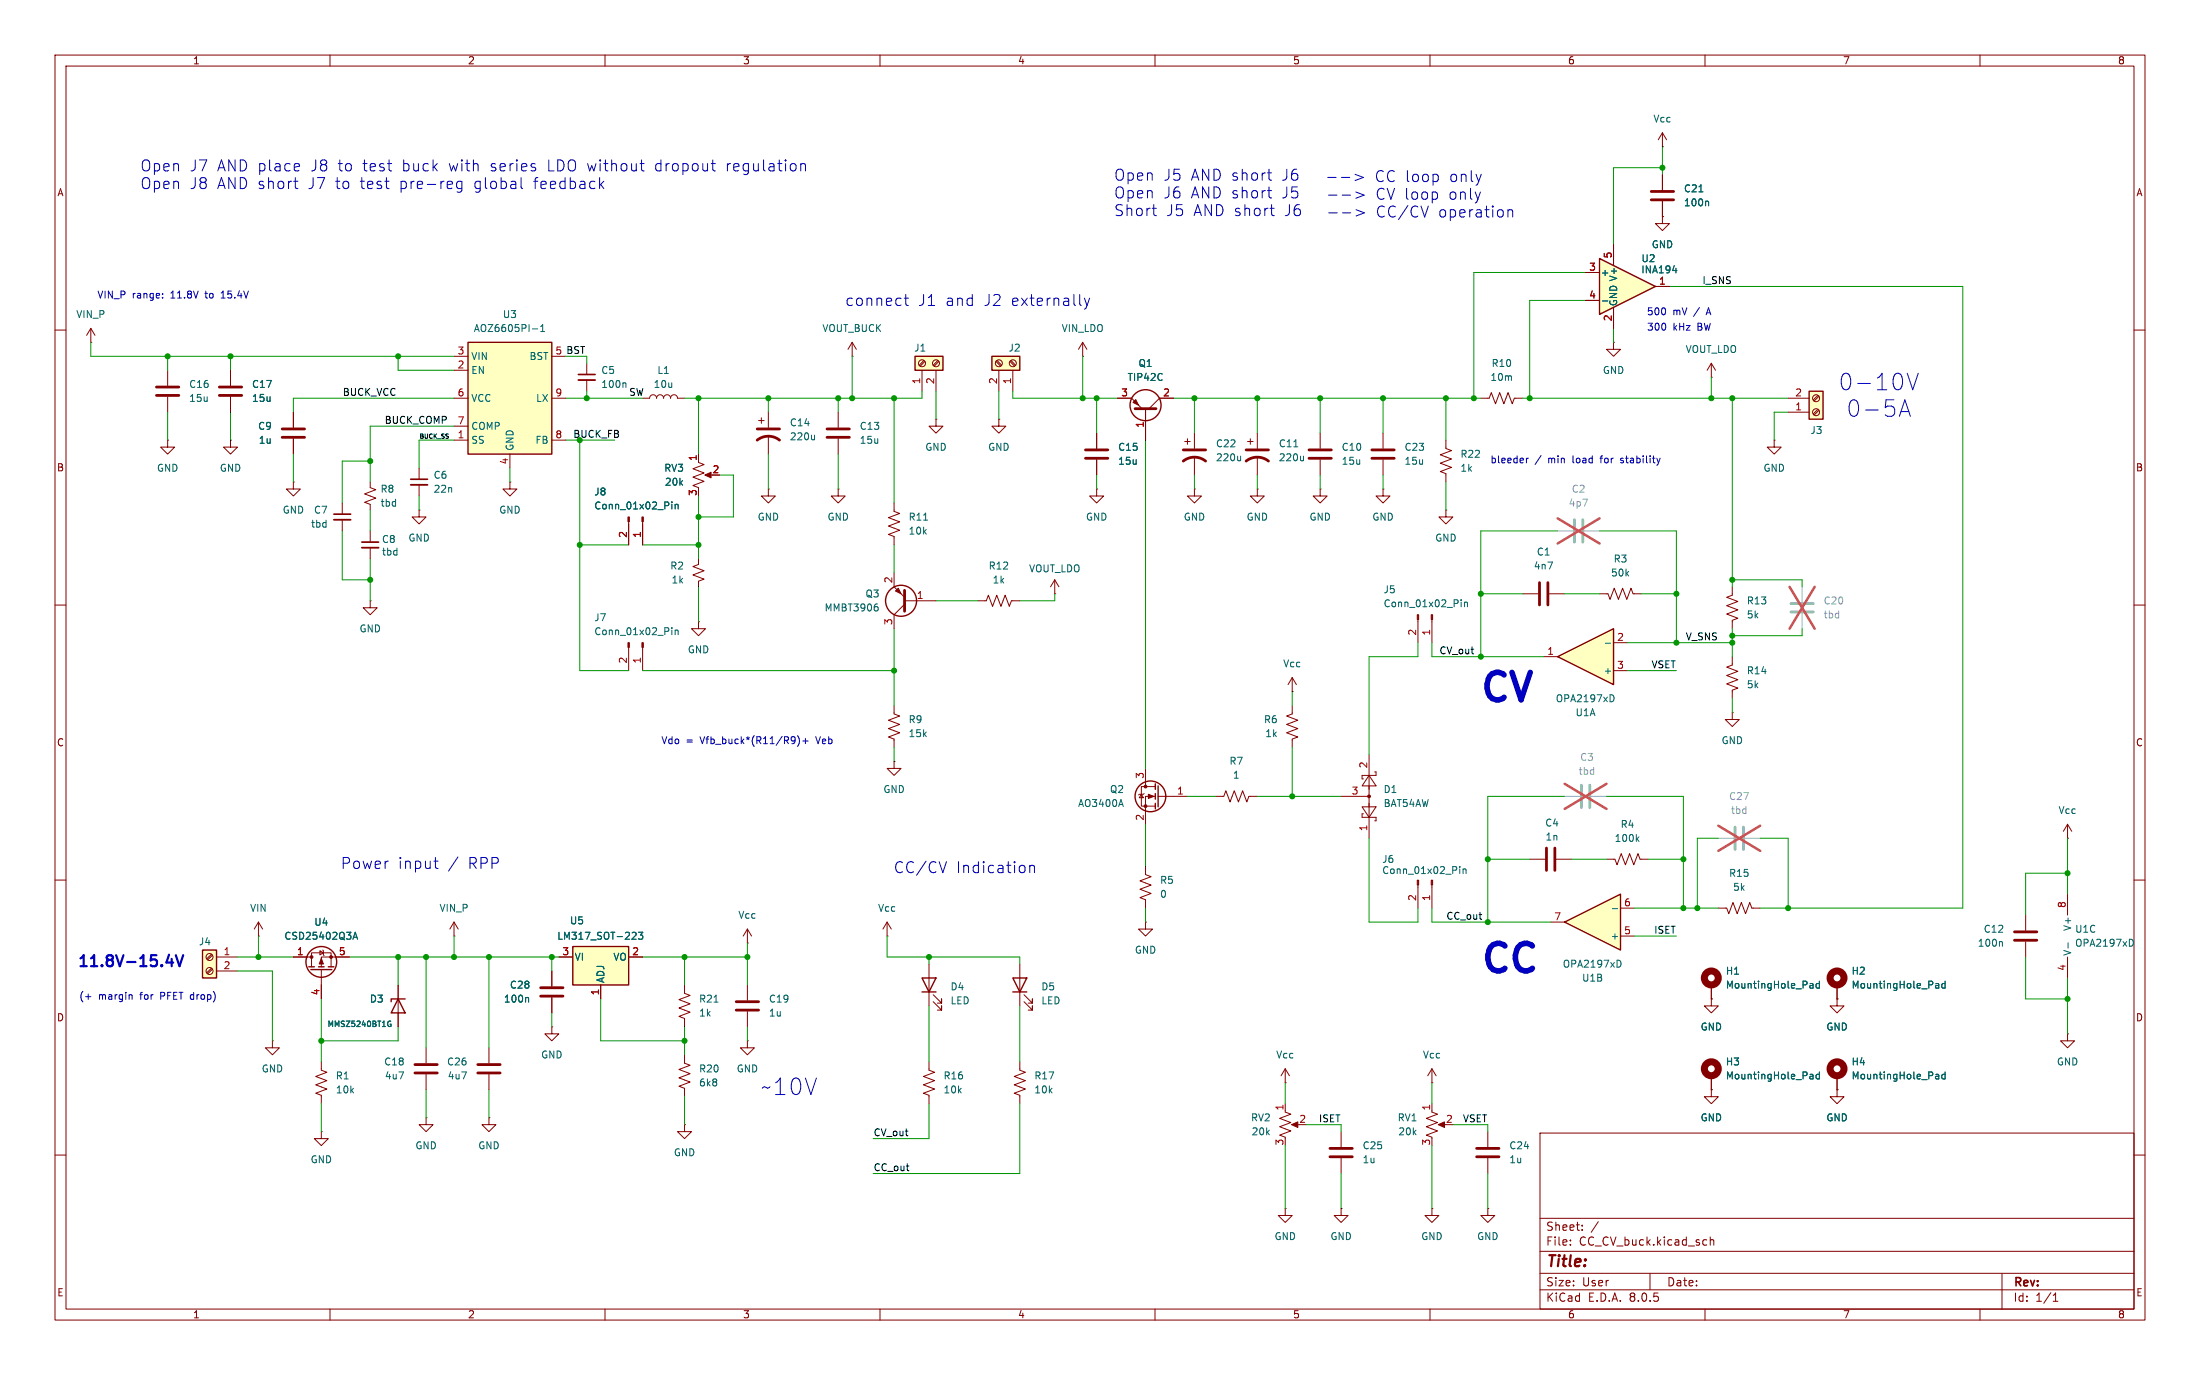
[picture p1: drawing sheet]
<svg xmlns="http://www.w3.org/2000/svg" width="400mm" height="250mm" viewBox="0 0 400 250" stroke-linecap="round" stroke-linejoin="round" font-family="sans-serif">
<g fill="none" stroke="#840000" stroke-width=".18">
<path d="M10 10h380v230h-380zM12 12h376v226h-376zM60 10v2M110 10v2M160 10v2M210 10v2M260 10v2M310 10v2M360 10v2M302.3 39.4v1.3h1.2l-1.2 1.2-1.3-1.2h1.3M302.3 39.4h.1M10 60h2"/>
<path d="M199.4 78.8v2.7M388 60h2M67.3 87.6v1.1l1 .3-2 .8 2 .8-2 .7 1 .4v1M199.4 83.6v2.8M10 110h2M127 113v1.3h1.3l-1.3 1.3-1.3-1.3h1.3M127 113h.1M191.8 108h.1M191.8 105.4l-.8 1.3M191.8 105.4v2.6M191.8 105.4l.7 1.3M257.8 112.6v4.3"/>
<path d="M260.3 112.6v4.3M276.9 108h2.8M281.7 108h2.8M290.8 108h1.6l.3 1 .8-2.1 .8 2.1 .7-2.1 .8 2.1 .7-2.1 .4 1.1h1.5M388 110h2M234.9 128.3v1.5l-1 .4 2.1 .8-2.1 .7 2.1 .8-2.1 .7 2.1 .8-1.1 .4v1.5M234.9 125.7h.1M234.9 123.2v2.5M234.9 123.2l-.7 1.3M234.9 123.2l.8 1.3M248.9 137.2v15.2M243.8 144.8h5.1"/>
<path d="M247.6 146.7h2.6l-1.3 1.9zM247.9 148h-.3v.6h2.6v.6h-.3M248.9 141l1.3 1.9h-2.6zM249.9 140.3h.3v.7h-2.6v.6h.3M10 160h2M388 160h2M49.5 189.2v1.3h1.3l-1.3 1.3-1.2-1.3h1.2M49.5 189.2h.1M10 210h2M233.7 219.7v1.3h1.2l-1.2 1.3-1.3-1.3h1.3M233.7 219.7h.1M233.7 202.2l1 .4-2 .7 2 .8-2 .8 2 .7-2 .8 1 .4v.2"/>
<path d="M233.7 200.7v1.2M235.2 204.5h1M243.8 219.7v1.3h1.3l-1.3 1.3-1.2-1.3h1.2M243.8 219.7h.1M260.3 219.7v1.3h1.3l-1.3 1.3-1.2-1.3h1.2M260.3 219.7h.1M270.5 219.7v1.3h1.3l-1.3 1.3-1.3-1.3h1.3M270.5 219.7h.1M280 206h108v32h-108zM388 210h2M60 238v2M110 238v2"/>
<path d="M160 238v2M210 238v2M260 238v2M280 234.5h108M280 231.5h108M280 227.5h108M280 221.5h108M285.5 226.3v.1M285.5 225.5v.1M287.7 223.6v.1M287.7 222.8v.1M290.6 222.1l-1.3 2"/>
<path d="M300 231.5v3M310 238v2M310.2 225.4l.1 .1M310.3 226.3l-.1 .1M311 224.9v1.5M311 225.5l.2-.1 .3 .1 .1 .9M360 238v2M364 231.5v6.5M373.3 236.6h.9M373.3 235.5l.4-.4v1.5"/>
</g>
<path d="M197.4 83.3h4M197.4 81.8h4M279.9 105.9v4.1M281.4 105.9v4.1" fill="none" stroke="#840000" stroke-width=".51"/>
<path d="M286.3 94.5v4.1M287.8 94.5v4.1" fill="none" stroke="#a1a1a1" stroke-width=".51"/>
<path d="M283.2 96.5h2.8M288 96.5h2.8" fill="none" stroke="#a1a1a1" stroke-width=".18"/>
<path d="M283.2 94.2l7.6 4.6M290.8 94.2l-7.6 4.6" fill="none" stroke="#e65255" stroke-width=".46"/>
<g fill="#840000" stroke="#840000" stroke-width=".18">
<path d="M257.7 111.8h.2v.8h-.2z"/>
<path d="M260.2 111.8h.3v.8h-.3z"/>
<path d="M234.8 204.5l1.2-.5v1z"/>
<circle cx="248.9" cy="144.8" r=".25"/>
</g>
<path d="M265.7 109.1v.1M265.7 109.5v.8M266.3 109.5v.8M266.3 109.6l.1-.1h.4v.8" fill="none" stroke="#006464" stroke-width=".18"/>
<path d="M290.8 47l10.2 5.1-10.2 5.1z" fill="#ffffc2"/>
<g fill="none" stroke="#840000" stroke-width=".25">
<path d="M290.8 47l10.2 5.1-10.2 5.1z"/>
<circle cx="163.8" cy="109.2" r="2.82"/>
</g>
<path d="M288.3 49.5h2.5M288.3 54.6h2.5M293.4 44.5v3.8M293.4 55.9v3.8M301 52.1h2.5M199.4 88.9v1.3h1.3l-1.3 1.3-1.3-1.3h1.3M199.4 88.9h.1M162.6 104.2v2.5l1.9 1.9M164.5 109.9l-1.9 1.9v2.5M164.5 109.2h5.7M162.6 128.3v1.5l1 .4-2.1 .8 2.1 .7-2.1 .8 2.1 .7-2.1 .8 1.1 .4v1.5" fill="none" stroke="#840000" stroke-width=".18"/>
<path d="M291.4 54.7h.9M304.1 49.2h.8M159.3 109.8h.2M159.4 110.3l.3 .2v.3l-.3 .3" fill="none" stroke="#006464" stroke-width=".18"/>
<path d="M164.5 107.3v3.8" fill="none" stroke="#840000" stroke-width=".51"/>
<path d="M162.8 107.5l.5-.6 .5 1.1z" fill="#840000" stroke="#840000" stroke-width=".18"/>
<path d="M283.2 119.4l10.2-5.1v10.2z" fill="#ffffc2"/>
<path d="M283.2 119.4l10.2-5.1v10.2z" fill="none" stroke="#840000" stroke-width=".25"/>
<g fill="none" stroke="#840000" stroke-width=".18">
<path d="M302.3 26.7h.1M302.3 24.1v2.6M302.3 31.8v2.8M302.3 36.6v2.8M302.3 24.1l-.8 1.3M302.3 24.1l.7 1.3M106.7 66.1v2M106.7 69.1v2M215.9 79.8v1M217.2 78.8v2.7M227.3 79.8v1M228.6 78.8v2.7"/>
<path d="M240 78.8v2.7M251.5 78.8v2.7M269.2 72.4h1.6l.3-1 .8 2 .8-2 .7 2 .8-2 .8 2 .3-1h1.6M293.4 62.2v1.3h1.2l-1.2 1.3-1.3-1.3h1.3M293.4 62.2h.1M67.3 96.5v2.1M67.3 99.6v2M76.2 92.7v1.3h1.3l-1.3 1.3-1.3-1.3h1.3M76.2 92.7h.1M76.2 85.1v2M76.2 88.2v2M92.7 87.6v1.3h1.3l-1.3 1.3-1.3-1.3h1.3"/>
<path d="M92.7 87.6h.1M215.4 80.3h1M217.2 88.9v1.3h1.2l-1.2 1.3-1.3-1.3h1.3M217.2 88.9h.1M217.2 83.1v3.3M226.8 80.3h1M228.6 88.9v1.3h1.3l-1.3 1.3-1.3-1.3h1.3M228.6 88.9h.1M228.6 83.1v3.3M240 88.9v1.3h1.3l-1.3 1.3-1.2-1.3h1.2M240 88.9h.1M240 83.6v2.8"/>
<path d="M251.5 88.9v1.3h1.2l-1.2 1.3-1.3-1.3h1.3M251.5 88.9h.1M251.5 83.6v2.8M262.9 92.7v1.3h1.3l-1.3 1.3-1.3-1.3h1.3M262.9 92.7h.1M262.9 80v1.5l1 .4-2 .8 2 .8-2 .7 2 .8-2 .7 1 .4v1.5M67.3 109.2v1.3h1.3l-1.3 1.3-1.3-1.3h1.3M67.3 109.2h.1M114.3 117.7v4.2M116.8 117.7v4.2M280.7 119.4h2.5M293.4 116.9h2.5"/>
<path d="M315 119.4v1.5l-1.1 .4 2.1 .8-2.1 .7 2.1 .8-2.1 .7 2.1 .8-1 .4v1.5M315 106.7v1.5l-1.1 .4 2.1 .8-2.1 .7 2.1 .8-2.1 .7 2.1 .8-1 .4v1.5M293.4 121.9h2.5M315 129.6v1.2h1.2l-1.2 1.3-1.3-1.3h1.3M315 129.6h.1M278.1 156.2h2.8M283 156.2h2.7M312.4 165.1h1.5l.4 1 .8-2 .7 2 .8-2 .8 2 .7-2 .4 1h1.5M58.4 193.1v1.5l1 .4-2 .7 2 .8-2 .7 2 .8-2 .8 1 .3v1.6M58.4 205.8v1.2h1.3l-1.3 1.3-1.3-1.3h1.3M58.4 205.8h.1"/>
</g>
<g fill="none" stroke="#006464" stroke-width=".18">
<path d="M308.9 34.9h.7M310.5 36.6l.2 .2v.6M113.6 69.6l.2 .2v.6M225.6 82.9v.9M225.6 83.7l-.2 .1M235.2 81.2h.8M237 82.9v.9M237 83.7l-.2 .1M122.2 114.1v.2M122.2 114.6v.8M122.8 114.6v.8M122.8 114.7l.1-.1h.3l.1 .8"/>
<path d="M291.9 116.9h.9M293 126.3a.68 .68 0 0 1 .5 .7 .68 .68 0 0 1-.5 .6"/>
</g>
<path d="M325.6 111.3h4.1M325.6 109.7h4.1M287.5 142.8v4M289.1 142.8v4M315.5 150.4v4M317 150.4v4" fill="none" stroke="#a1a1a1" stroke-width=".51"/>
<path d="M327.7 106.7v2.8M327.7 111.5v2.8M284.5 144.8h2.8M289.3 144.8h2.8M312.4 152.4h2.8M317.2 152.4h2.8" fill="none" stroke="#a1a1a1" stroke-width=".18"/>
<path d="M325.4 106.7l4.5 7.6M329.9 106.7l-4.5 7.6M284.5 142.5l7.6 4.6M292.1 142.5l-7.6 4.6M312.4 150.1l7.6 4.6M320 150.1l-7.6 4.6" fill="none" stroke="#e65255" stroke-width=".46"/>
<path d="M300.2 36.3h4.1M300.2 34.8h4.1M215.1 83.8a3.3 3.3 0 0 1 4.1 0M215.1 81.8h4.1M226.6 83.8a3.3 3.3 0 0 1 4 0M226.6 81.8h4M238 83.3h4.1M238 81.8h4.1M249.4 83.3h4.1M249.4 81.8h4.1M281.2 154.2v4.1M282.7 154.2v4.1" fill="none" stroke="#840000" stroke-width=".51"/>
<path d="M105.2 69.1h3M65.8 99.6h3M74.7 88.2h3" fill="none" stroke="#840000" stroke-width=".33"/>
<path d="M105.2 68.1h3M65.8 98.6h3M74.7 87.1h3" fill="none" stroke="#840000" stroke-width=".3"/>
<g fill="#840000" stroke="#840000" stroke-width=".18">
<path d="M114.2 116.9h.2v.8h-.2z"/>
<path d="M116.7 116.9h.3v.8h-.3z"/>
</g>
<path d="M284.5 167.7l10.1-5.1v10.1z" fill="#ffffc2"/>
<path d="M284.5 167.7l10.1-5.1v10.1zM72.4 181.6l1.3 2.6h-2.6zM73.7 181.6h-2.6v.5" fill="none" stroke="#840000" stroke-width=".25"/>
<g fill="none" stroke="#840000" stroke-width=".18">
<path d="M311.1 68.6h.1M311.1 66.1l-.7 1.2M311.1 66.1v2.5M311.1 66.1l.8 1.2M322.6 80v1.3h1.2l-1.2 1.3-1.3-1.3h1.3M322.6 80h.1M292.1 156.2h1.5l.4 1 .8-2 .7 2 .8-2 .8 2 .7-2 .4 1h1.5M72.4 179.1v7.6M281.9 167.7h2.6M294.6 170.2h2.6M294.6 165.1h2.6M334 179.1v2.5"/>
<path d="M334 195.6v2.5"/>
</g>
<g fill="none" stroke="#006464" stroke-width=".18">
<path d="M297.6 152.5l.4 .5M298 152.1l-.5 .5M293.1 165.2h1M294.3 174.6a.68 .68 0 0 1 .4 .6 .68 .68 0 0 1-.4 .7M352.1 178.8h.2l.2 .2v.7M352.5 179.6l-.4 .1M352.5 179.1l-.4 .1M353.7 178.4v1.3M353.7 178.9l-.4-.1-.3 .3 .2 .5h.5M70.9 186.2h.2l-.1 .4h-.2l-.2-.1M71 185.7l-.2-.1-.2 .2M352.1 195.3h.2l.2 .2v.7"/>
<path d="M352.5 196.1l-.4 .1M352.5 195.6l-.4 .1M353.7 195.4l-.4-.1-.3 .3 .2 .5h.5M353.7 194.9v1.3"/>
</g>
<g fill="none" stroke="#840000" stroke-width="1.3">
<circle cx="334" cy="177.8" r="1.27"/>
<circle cx="334" cy="194.3" r="1.27"/>
</g>
<path d="M36.8 172.7h2.6v5.1h-2.6z" fill="#ffffc2"/>
<path d="M36.8 172.7h2.6v5.1h-2.6z" fill="none" stroke="#840000" stroke-width=".25"/>
<g fill="none" stroke="#840000" stroke-width=".18">
<path d="M114.3 94.9v4.2M116.8 94.9v4.2M375.9 152.4h.1M375.9 149.9l-.7 1.2M375.9 149.9v2.5M375.9 149.9l.8 1.2M38.5 176l-.9 .9M38.5 173.5l-.9 .8M38.6 176.2l-.8 .9M38.6 173.7l-.8 .8M39.4 174h3.8M39.4 176.5h3.8"/>
<path d="M257.8 160.9v4.2M260.3 160.9v4.2M368.3 166.4v2.8M368.3 171.2v2.8"/>
<circle cx="38.1" cy="174" r=".63"/>
<circle cx="38.1" cy="176.5" r=".63"/>
</g>
<g fill="#840000" stroke="#840000" stroke-width=".18">
<path d="M114.2 94h.2v.9h-.2z"/>
<path d="M116.7 94h.3v.9h-.3z"/>
<path d="M257.7 160h.2v.9h-.2z"/>
<path d="M260.2 160h.3v.9h-.3z"/>
</g>
<path d="M122.2 91.3v.1M122.2 91.7v.8M122.8 91.7v.8M122.8 91.8l.1-.1 .3 .1 .1 .7M265.4 157.6v.1M265.4 158v.8M266 158v.8M266 158.1l.2-.1h.3l.1 .8M363.9 171.2l.2 .2v.6" fill="none" stroke="#006464" stroke-width=".18"/>
<path d="M366.3 171h4M366.3 169.4h4" fill="none" stroke="#840000" stroke-width=".51"/>
<path d="M328.9 71.1h2.6v5.1h-2.6z" fill="#ffffc2"/>
<path d="M328.9 71.1h2.6v5.1h-2.6z" fill="none" stroke="#840000" stroke-width=".25"/>
<g fill="none" stroke="#840000" stroke-width=".18">
<path d="M137.9 76.5h1M138.4 76v1M139.7 74.9v2.8M139.7 79.3v3.3M152.4 74.9v2.8M152.4 79.8v2.8M170.2 76.2v1.3h1.2l-1.2 1.3-1.3-1.3h1.3M170.2 76.2h.1M181.6 76.2v1.3h-1.3l1.3 1.3 1.3-1.3h-1.3M181.6 76.2h.1M325.1 74.9h3.8M325.1 72.4h3.8"/>
<path d="M330.5 71.9l-.8 .8M330.5 74.4l-.8 .9M330.7 72.1l-.9 .8M330.7 74.6l-.9 .9M127 84.1l1 .4-2 .7 2 .8-2 .8 2 .7-2 .8 1 .4v.2M127 82.6v1.2M128.5 86.4h1M139.7 88.9v1.3h1.3l-1.3 1.3-1.3-1.3h1.3M139.7 88.9h.1M152.4 88.9v1.3h1.3l-1.3 1.3-1.3-1.3h1.3M152.4 88.9h.1M162.6 91.5v1.5l1 .4-2.1 .7 2.1 .8-2.1 .7 2.1 .8-2.1 .8 1.1 .3v1.6"/>
<path d="M127 101.6v1l-1 .4 2 .8-2 .7 2 .8-1 .4v1M177.8 109.2h1.5l.4-1 .8 2 .7-2 .8 2 .8-2 .7 2 .4-1h1.5M47 170.2h.1M47 167.7l-.8 1.2M47 167.7v2.5M47 167.7l.8 1.2M311.1 179.1v2.5M375.9 162.6v3.8M375.9 174v3.8M233.7 196.9h.1M233.7 194.3l-.8 1.3M233.7 194.3v2.6"/>
<path d="M233.7 194.3l.7 1.3M260.3 196.9h.1M260.3 194.3l-.7 1.3M260.3 194.3v2.6M260.3 194.3l.8 1.3M311.1 198.1v1.3h1.3l-1.3 1.3-1.2-1.3h1.2M311.1 198.1h.1M311.1 181.6v1.3h1.3l-1.3 1.3-1.2-1.3h1.2M311.1 181.6h.1M311.1 195.6v2.5M334 198.1v1.3h1.3l-1.3 1.3-1.3-1.3h1.3M334 198.1h.1"/>
<path d="M334 181.6v1.3h1.3l-1.3 1.3-1.3-1.3h1.3M334 181.6h.1M375.9 188v1.2h1.3l-1.3 1.3-1.3-1.3h1.3M375.9 188h.1M243.8 205.8v2.7M243.8 210.6v2.8M260.3 202.2l1.1 .4-2.1 .7 2.1 .8-2.1 .8 2.1 .7-2.1 .8 1 .4v.2M260.3 200.7v1.2M261.9 204.5h1M270.5 205.8v2.7M270.5 210.6v2.8"/>
<circle cx="330.2" cy="74.9" r=".63"/>
<circle cx="330.2" cy="72.4" r=".63"/>
</g>
<g fill="none" stroke="#006464" stroke-width=".18">
<path d="M148.1 79.1v.9M148.1 79.8l-.2 .2M167.9 94.6h.8M329.2 178.8h.3l.1 .2v.7M329.6 179.6l-.4 .1M329.6 179.1l-.4 .1M330.8 178.9l-.4-.1-.2 .3 .1 .5h.5M330.8 178.4v1.3M376 171.4v1M387.5 170.8a.69 .69 0 0 1 .4 .6 .69 .69 0 0 1-.4 .6M329.2 195.3h.3l.1 .2v.7M329.6 196.1l-.4 .1"/>
<path d="M329.6 195.6l-.4 .1M330.8 194.9v1.3M330.8 195.4l-.4-.1-.2 .3 .1 .5h.5"/>
</g>
<path d="M137.7 78h4M150.4 78h4M150.4 79.5h4M137.7 80a3.3 3.3 0 0 1 4 0M241.8 210.3h4.1M241.8 208.8h4.1M268.5 210.3h4M268.5 208.8h4" fill="none" stroke="#840000" stroke-width=".51"/>
<g fill="#840000" stroke="#840000" stroke-width=".18">
<path d="M261.5 204.5l1.1-.5v1z"/>
<path d="M128.1 86.4l1.2-.5v1z"/>
</g>
<g fill="none" stroke="#840000" stroke-width="1.3">
<circle cx="311.2" cy="177.8" r="1.27"/>
<circle cx="311.2" cy="194.3" r="1.27"/>
</g>
<path d="M104.1 172.1h10.2v7h-10.2z" fill="#ffffc2"/>
<path d="M104.1 172.1h10.2v7h-10.2zM167.6 177.8h2.6l-1.3 2.6zM184.1 177.8h2.6l-1.3 2.6zM167.6 180.4h2.6M184.1 180.4h2.6" fill="none" stroke="#840000" stroke-width=".25"/>
<g fill="none" stroke="#840000" stroke-width=".18">
<path d="M41.9 67.3v2.8M41.9 72.1v2.8M53.3 74.9v2.8M53.3 79.8v2.8M162.6 138.4v1.3h1.2l-1.2 1.3-1.3-1.3h1.3M162.6 138.4h.1M82.5 170.2h.1M82.5 167.7l-.7 1.2M82.5 167.7v2.5M82.5 167.7l.8 1.2M100.3 176.5v2.8M101.6 174h2.5"/>
<path d="M109.2 179.1v2.5M114.3 174h2.5M124.5 179.1v1.5l1 .4-2.1 .8 2.1 .7-2.1 .8 2.1 .7-2.1 .8 1.1 .4v1.5M135.9 171.5h.1M135.9 168.9v2.6M135.9 179.1v2.8M135.9 168.9l-.8 1.3M135.9 168.9l.8 1.3M161.3 170.2h.1M161.3 167.7l-.8 1.2M161.3 167.7v2.5M161.3 167.7l.8 1.2"/>
<path d="M168.9 175.3v7.6M185.4 175.3v7.6M77.5 190.5v2.8M77.5 195.3v2.8M88.9 190.5v2.8M88.9 195.3v2.8M100.3 186.7v1.3h1.3l-1.3 1.2-1.2-1.2h1.2M100.3 186.7h.1M100.3 181.4v2.8M124.5 191.8v1.5l1 .4-2.1 .8 2.1 .7-2.1 .8 2.1 .7-2.1 .8 1.1 .4v1.5M135.9 189.2v1.3h1.3l-1.3 1.3-1.3-1.3h1.3M135.9 189.2h.1"/>
<path d="M135.9 183.9v2.8M168.9 193.1v1.5l1 .4-2 .7 2 .8-2 .7 2 .8-2 .8 1 .3v1.6M169.7 182.1l1.5 1.6v-.8v.8h-.8M169.7 180.9l1.5 1.5v-.8v.8h-.8M185.4 193.1v1.5l1 .4-2 .7 2 .8-2 .7 2 .8-2 .8 1 .3v1.6M186.2 182.1l1.5 1.6v-.8v.8h-.8M186.2 180.9l1.5 1.5v-.8v.8h-.8M77.5 203.2v1.3h1.2l-1.2 1.3-1.3-1.3h1.3M77.5 203.2h.1M88.9 203.2v1.3h1.3l-1.3 1.3-1.3-1.3h1.3M88.9 203.2h.1M124.5 204.5v1.3h1.2l-1.2 1.2-1.3-1.2h1.3"/>
<path d="M124.5 204.5h.1"/>
</g>
<path d="M115.1 169.5l.4 .1 .2 .3-.8 .9h.8M116.1 169.5h.8l-.5 .5 .4 .1v.6l-.2 .1-.5-.1M95.9 181.4l.2 .1v.7M129.8 182.2h.8" fill="none" stroke="#006464" stroke-width=".18"/>
<path d="M39.9 71.9h4M39.9 70.4h4M51.3 79.5h4.1M51.3 78h4.1M98.3 179.6h4.1M75.4 195.1h4.1M75.4 193.6h4.1M86.9 195.1h4M86.9 193.6h4M98.3 181.1h4.1M133.9 183.7h4M133.9 182.1h4" fill="none" stroke="#840000" stroke-width=".51"/>
<path d="M85.1 62.2h15.2v20.4h-15.2z" fill="#ffffc2"/>
<g fill="none" stroke="#840000" stroke-width=".25">
<path d="M85.1 62.2h15.2v20.4h-15.2zM56.1 175.8h1M56.5 176.3h3.8M57.9 175.8h1M59.7 175.8h1"/>
<circle cx="58.4" cy="174.9" r="2.79"/>
</g>
<g fill="none" stroke="#840000" stroke-width=".18">
<path d="M16.5 59.7l-.8 1.3M16.5 59.7v2.5M16.5 59.7l.8 1.3M16.5 62.2h.1M30.5 67.3v2.8M30.5 72.1v2.8M82.5 67.3h2.6M82.5 64.8h2.6M82.5 72.4h2.6M82.5 77.5h2.6M100.3 64.8h2.6M100.3 72.4h2.6"/>
<path d="M116.8 72.4h1.3a.64 .64 0 0 1 .6-.6 .64 .64 0 0 1 .7 .6 .64 .64 0 0 1 .6-.6 .64 .64 0 0 1 .6 .6 .64 .64 0 0 1 .7-.6 .64 .64 0 0 1 .6 .6 .64 .64 0 0 1 .7-.6 .64 .64 0 0 1 .6 .6h1.3M30.5 80v1.3h1.2l-1.2 1.3-1.3-1.3h1.3M30.5 80h.1M41.9 80v1.3h1.3l-1.3 1.3-1.3-1.3h1.3M41.9 80h.1M53.3 87.6v1.3h1.3l-1.3 1.3-1.2-1.3h1.2M53.3 87.6h.1M62.2 91.5v2M62.2 94.5v2M82.5 80h2.6M92.7 82.6v2.5M100.3 80h2.6"/>
<path d="M53.3 174h3.3M56.6 175.8v-2.6h3.6v2.6M58.2 172.9l.6 .3-.6 .4zM58.4 176.3v5.3M58.7 172.7l.1 .2v.7l.1 .1M63.5 174h-5.1v1.8"/>
</g>
<path d="M96.8 59.8h1M98.3 59.4l.4-.4v1.3M98.3 60.3h.7M64.2 170.8l.4-1.3 .4 1.3M64.3 170.4h.6" fill="none" stroke="#006464" stroke-width=".18"/>
<path d="M60.7 94.5h3.1" fill="none" stroke="#840000" stroke-width=".33"/>
<path d="M60.7 93.5h3.1" fill="none" stroke="#840000" stroke-width=".3"/>
<g fill="#840000" stroke="#840000" stroke-width=".18">
<path d="M58.4 174.3l.4 1h-.8z"/>
<circle cx="60.2" cy="174" r=".25"/>
<circle cx="56.6" cy="174" r=".25"/>
</g>
<path d="M28.4 71.9h4.1M28.4 70.4h4.1" fill="none" stroke="#840000" stroke-width=".51"/>
<path d="M166.4 64.8h5v2.5h-5z" fill="#ffffc2"/>
<path d="M166.4 64.8h5v2.5h-5z" fill="none" stroke="#840000" stroke-width=".25"/>
<g fill="none" stroke="#840000" stroke-width=".18">
<path d="M167.6 67.3v3.8M168 65.5l-.9 .9M168.1 65.7l-.8 .9M170.2 67.3v3.8M170.5 65.5l-.8 .9M170.7 65.7l-.9 .9"/>
<circle cx="167.6" cy="66.1" r=".63"/>
<circle cx="170.2" cy="66.1" r=".63"/>
</g>
<path d="M180.3 64.8h5.1v2.5h-5.1z" fill="#ffffc2"/>
<g fill="none" stroke="#840000" stroke-width=".25">
<path d="M180.3 64.8h5.1v2.5h-5.1zM210.1 142.5v1M210.1 144.3v1M210.1 146.1v1M210.6 142.9v3.8"/>
<circle cx="208.3" cy="73.7" r="2.82"/>
<circle cx="209.2" cy="144.8" r="2.79"/>
</g>
<g fill="none" stroke="#840000" stroke-width=".18">
<path d="M302.3 39.4h.1M302.3 31.8v2.8M302.3 36.6v2.8M288.3 49.5h2.5M288.3 54.6h2.5M293.4 44.5v3.8M293.4 55.9v3.8M301 52.1h2.5M41.9 67.3v2.8M41.9 72.1v2.8M53.3 74.9v2.8M53.3 79.8v2.8"/>
<path d="M154.9 64.8h.1M154.9 62.2l-.7 1.3M154.9 62.2v2.6M154.9 62.2l.8 1.3M181.1 65.7l.8 .9M181.3 65.5l.8 .9M181.6 67.3v3.8M183.6 65.7l.9 .9M183.8 65.5l.9 .9M184.1 67.3v3.8M196.8 64.8h.1M196.8 62.2l.8 1.3"/>
<path d="M196.8 62.2v2.6M196.8 62.2l-.7 1.3M199.4 78.8v2.7M203.2 72.4h2.5l1.9 1.9M208.3 74.3v5.7M213.4 72.4h-2.6l-1.9 1.9M114.3 95.3v3.8M116.8 95.3v3.8M127 82.6v1.2M199.4 83.6v2.8M208.3 139.7v3.3M207.5 144.4l.4 .6h-.8z"/>
<path d="M208 144.3l-.1 .1h-.8l-.1 .1M208.3 157.5v1.5l1 .4-2 .8 2 .7-2 .8 2 .7-2 .8 1 .4v1.5M210.1 144.8h-1.8v5.1M210.1 143h-2.6v3.6h2.6M210.6 144.8h5.3M221 144.8h1.5l.4-1 .7 2 .8-2 .8 2 .7-2 .8 2 .4-1h1.5M53.3 174h2.6M58.4 179.1v2.5M61 174h2.5M72.4 179.1v2.5M100.3 176.5v2.8M101.6 174h2.5"/>
<path d="M109.2 179.1v2.5M114.3 174h2.5M208.3 167.7v1.2h1.2l-1.2 1.3-1.3-1.3h1.3M208.3 167.7h.1M311.1 179.1v2.5M334 179.1v2.5M72.4 184.2v2.5M100.3 181.4v2.8M311.1 198.1h.1M311.1 181.6h.1M311.1 195.6v2.5M334 198.1h.1"/>
<path d="M334 181.6h.1M334 195.6v2.5"/>
<circle cx="181.6" cy="66.1" r=".63"/>
<circle cx="184.1" cy="66.1" r=".63"/>
</g>
<path d="M206.4 74.3h3.8" fill="none" stroke="#840000" stroke-width=".51"/>
<g fill="#840000" stroke="#840000" stroke-width=".18">
<path d="M206 73.2l.5-.5 .5 1z"/>
<path d="M208.8 144.4l1 .4-1 .4z"/>
<circle cx="208.3" cy="146.6" r=".25"/>
<circle cx="208.3" cy="143" r=".25"/>
</g>
<g fill="none" stroke="#006464" stroke-width=".18">
<path d="M308.9 34.9h.7M310.5 36.6l.2 .2v.6M291.4 54.7h.9M304.1 49.2h.8M122.2 91.3v.1M122.2 91.7v.8M122.8 91.7v.8M122.8 91.8l.1-.1 .3 .1 .1 .7M203.8 145.4l.4 1.2M64.2 170.8l.4-1.3 .4 1.3M64.3 170.4h.6M115.1 169.5l.4 .1 .2 .3-.8 .9h.8"/>
<path d="M116.1 169.5h.8l-.5 .5 .4 .1v.6l-.2 .1-.5-.1M329.2 178.8h.3l.1 .2v.7M329.6 179.6l-.4 .1M329.6 179.1l-.4 .1M330.8 178.9l-.4-.1-.2 .3 .1 .5h.5M330.8 178.4v1.3M352.1 178.8h.2l.2 .2v.7M352.5 179.6l-.4 .1M352.5 179.1l-.4 .1M353.7 178.4v1.3M353.7 178.9l-.4-.1-.3 .3 .2 .5h.5M70.9 186.2h.2l-.1 .4h-.2l-.2-.1"/>
<path d="M71 185.7l-.2-.1-.2 .2M95.9 181.4l.2 .1v.7M329.2 195.3h.3l.1 .2v.7M329.6 196.1l-.4 .1M329.6 195.6l-.4 .1M330.8 195.4l-.4-.1-.2 .3 .1 .5h.5M330.8 194.9v1.3M352.1 195.3h.2l.2 .2v.7M352.5 196.1l-.4 .1M352.5 195.6l-.4 .1M353.7 195.4l-.4-.1-.3 .3 .2 .5h.5M353.7 194.9v1.3"/>
</g>
<g fill="none" stroke="#0000c2" stroke-width=".18">
<path d="M53.4 33h.8M53.8 34.2l.4 .1M54.2 29.7l.2 .1 .1 .4-1 .2M54.4 31l-.2 .1M84 33.1l-.6-.1-.4 .3v.6l.2 .3 .2 .1 .6-.1M84 33v1.6a.54 .54 0 0 1-.9 .3M94.7 32.3v1.7l.3 .3M109.2 33.5l.6 .8M109.8 33l-.8 .7M116.4 29.7h.7M116.7 31l.4 .1M129.3 29.7h.8"/>
<path d="M129.7 31l.4 .1M145.6 29.9a.5 .5 0 0 1 .9 .1v1.1M145.6 29.7v1.4M209.5 37.9h.8M209.9 39.1l.4 .1M230.4 31.4h.8M230.4 34.7h.8M230.8 32.7l.4 .1M230.8 35.9l.4 .1M230.9 37.9h.8M231.3 39.1l.4 .1M241.4 32.3h1.5"/>
<path d="M241.6 35.5h1.5M243.9 32.3h1.5M244 35.5h1.6M246.4 31.7l1.5 .6-1.5 .5M246.5 34.9l1.5 .6-1.5 .5M246.6 38.1l1.5 .6-1.5 .6M274.2 38.1v1.4M274.2 38.3a.5 .5 0 0 1 .8 .1v1.1M29.6 54.1v.1M29.6 53.4v.1M40.2 54.2h.7M40.3 53.2l-.1 .1"/>
<path d="M164.4 54.2h.8M164.7 53.5v1.8l.1 .1 .4 .1M197.2 54.2l.4 1.3M197.6 55.5l-.1 .5-.3 .2M198.1 54.2l-.5 1.3M345.3 75.7l1-3 1 3M345.6 74.8h1.5M346.8 67.9l1 3 1-3M277.5 83.3v.9M277.9 83.3l-.4 .3M294.6 84.1l.2 .1M294.8 83.3l-.2 .2 .2 .2"/>
<path d="M301.8 83.3l-.3 .9M144.1 133.9l.3 .1 .2 .2a.84 .84 0 0 1-.4 1M144.6 134.5l-.3 .2h-.2M145 133.8a1.46 1.46 0 0 1 0 1.9M146 134.7h.9M146.4 134.2v1M78.9 156.6h.7M79.3 157.8l.3 .1M83.3 155.8l-1.8 2.6M172.1 156.7l-.7 2M187.2 157.3v1.4M187.2 157.5a.5 .5 0 0 1 .9 .1v1.1"/>
<path d="M15.6 181.2h.9M23.7 180.9l.3 .1v.7"/>
</g>
<path d="M30.7 173.6l-.4 1.4h1.2M31.2 174.3v1.4M32 173.7l.6 2 .7-2" fill="none" stroke="#0000c2" stroke-width=".4"/>
<g fill="none" stroke="#009600" stroke-width=".18">
<path d="M302.3 30.5h-8.9v14M302.3 26.7v5.1M288.3 54.6h-10.2v17.8M288.3 49.5h-20.3v22.9M293.4 59.7v2.5M303.5 52.1h53.4v113h-36.9M16.5 62.2v2.6h66M30.5 64.8v2.5M30.5 74.9v5.1M41.9 64.8v2.5M41.9 74.9v5.1M72.4 64.8v2.5h10.1"/>
<path d="M82.5 72.4h-29.2v2.5M82.5 77.5h-15.2v10.1M102.9 72.4h13.9M102.9 64.8h3.8v1.3M106.7 71.1v1.3M127 72.4v10.2M139.7 72.4v2.5M152.4 72.4v2.5M154.9 64.8v7.6M162.6 72.4v19.1M167.6 71.1v1.3h-43.1M170.2 71.1v5.1"/>
<path d="M181.6 71.1v5.1M184.1 71.1v1.3h19.1M196.8 64.8v7.6M199.4 72.4v6.4M213.4 72.4h55.8M217.2 72.4v6.4M228.6 72.4v6.4M240 72.4v6.4M251.5 72.4v6.4M262.9 72.4v7.6M276.9 72.4h48.2M311.1 68.6v3.8"/>
<path d="M315 72.4v34.3M325.1 74.9h-2.5v5.1M53.3 82.6v5M62.2 96.5v8.9h5.1M67.3 92.7v3.8M67.3 83.8h-5.1v7.7M76.2 90.2v2.5M82.5 80h-6.3v5.1M92.7 85.1v2.5M102.9 80h8.9M105.4 99.1h8.9M105.4 80v41.9h8.9"/>
<path d="M116.8 99.1h10.2M127 90.2v11.4M130.8 86.4h2.5v7.6h-6.3M139.7 82.6v6.3M152.4 82.6v6.3M162.6 99.1v5.1M199.4 86.4v2.5M208.3 80v59.7M217.2 86.4v2.5M228.6 86.4v2.5M240 86.4v2.5M251.5 86.4v2.5"/>
<path d="M262.9 87.6v5.1M283.2 96.5h-14v22.9M290.8 96.5h14v20.4M67.3 101.6v7.6M127 106.7v6.3M162.6 114.3v14M170.2 109.2h7.6M191.8 108v1.2h-6.4M257.8 116.9v2.5h-8.9v17.8M260.3 116.9v2.5h20.4M269.2 108h7.7M284.5 108h6.3"/>
<path d="M295.9 116.9h19.1M298.4 108h6.4M315 114.3v5.1M315 105.4h12.7v1.3M327.7 114.3v1.3h-12.7M116.8 121.9h45.8M162.6 135.9v2.5M234.9 125.7v2.6M234.9 135.9v8.9M295.9 121.9h8.9M315 127v2.6M208.3 149.9v7.6"/>
<path d="M215.9 144.8h5.1M228.6 144.8h15.2M248.9 152.4v15.3h8.9v-2.6M270.5 156.2h7.6M284.5 144.8h-14v22.9M285.7 156.2h6.4M292.1 144.8h14v20.3M299.7 156.2h6.4M312.4 152.4h-3.8v12.7M320 152.4h5.1v12.7M375.9 152.4v10.2M375.9 158.8h-7.6v7.6"/>
<path d="M43.2 174h10.1M43.2 176.5h6.3v12.7M47 170.2v3.8M63.5 174h38.1M72.4 174v5.1M77.5 174v16.5M82.5 170.2v3.8M88.9 174v16.5M100.3 174v2.5M116.8 174h19.1M124.5 174v5.1M135.9 171.5v7.6"/>
<path d="M161.3 170.2v3.8h24.1v1.3M168.9 174v1.3M208.3 165.1v2.6M260.3 165.1v2.6h21.6M297.2 165.1h15.2M297.2 170.2h7.6M368.3 174v7.6h7.6M375.9 177.8v10.2M58.4 181.6v11.5M72.4 186.7v2.5h-14M77.5 198.1v5.1M88.9 198.1v5.1"/>
<path d="M100.3 184.2v2.5M109.2 181.6v7.6h15.3M124.5 186.7v5.1M124.5 199.4v5.1M135.9 186.7v2.5M168.9 182.9v10.2M185.4 182.9v10.2M233.7 196.9v3.8M260.3 196.9v3.8M58.4 200.7v5.1M168.9 200.7v6.3h-10.2M185.4 200.7v12.7h-26.7"/>
<path d="M233.7 208.3v11.4M237.5 204.5h6.3v1.3M243.8 213.4v6.3M260.3 208.3v11.4M264.2 204.5h6.3v1.3M270.5 213.4v6.3"/>
</g>
<g fill="#009600" stroke="#009600" stroke-width=".18">
<circle cx="269.2" cy="119.4" r=".46"/>
<circle cx="269.2" cy="108" r=".46"/>
<circle cx="240" cy="72.4" r=".46"/>
<circle cx="251.5" cy="72.4" r=".46"/>
<circle cx="268" cy="72.4" r=".46"/>
<circle cx="262.9" cy="72.4" r=".46"/>
<circle cx="228.6" cy="72.4" r=".46"/>
<circle cx="306.1" cy="165.1" r=".46"/>
<circle cx="306.1" cy="156.2" r=".46"/>
<circle cx="325.1" cy="165.1" r=".46"/>
<circle cx="375.9" cy="158.8" r=".46"/>
<circle cx="375.9" cy="181.6" r=".46"/>
<circle cx="308.6" cy="165.1" r=".46"/>
<circle cx="304.8" cy="108" r=".46"/>
<circle cx="304.8" cy="116.9" r=".46"/>
<circle cx="311.1" cy="72.4" r=".46"/>
<circle cx="278.1" cy="72.4" r=".46"/>
<circle cx="302.3" cy="30.5" r=".46"/>
<circle cx="234.9" cy="144.8" r=".46"/>
<circle cx="270.5" cy="156.2" r=".46"/>
<circle cx="270.5" cy="167.7" r=".46"/>
<circle cx="315" cy="72.4" r=".46"/>
<circle cx="315" cy="105.4" r=".46"/>
<circle cx="315" cy="115.6" r=".46"/>
<circle cx="315" cy="116.9" r=".46"/>
<circle cx="106.7" cy="72.4" r=".46"/>
<circle cx="67.3" cy="105.4" r=".46"/>
<circle cx="105.4" cy="99.1" r=".46"/>
<circle cx="127" cy="72.4" r=".46"/>
<circle cx="127" cy="99.1" r=".46"/>
<circle cx="127" cy="94" r=".46"/>
<circle cx="139.7" cy="72.4" r=".46"/>
<circle cx="88.9" cy="174" r=".46"/>
<circle cx="100.3" cy="174" r=".46"/>
<circle cx="124.5" cy="189.2" r=".46"/>
<circle cx="124.5" cy="174" r=".46"/>
<circle cx="72.4" cy="174" r=".46"/>
<circle cx="82.5" cy="174" r=".46"/>
<circle cx="162.6" cy="121.9" r=".46"/>
<circle cx="168.9" cy="174" r=".46"/>
<circle cx="135.9" cy="174" r=".46"/>
<circle cx="41.9" cy="64.8" r=".46"/>
<circle cx="72.4" cy="64.8" r=".46"/>
<circle cx="30.5" cy="64.8" r=".46"/>
<circle cx="67.3" cy="83.8" r=".46"/>
<circle cx="154.9" cy="72.4" r=".46"/>
<circle cx="162.6" cy="72.4" r=".46"/>
<circle cx="152.4" cy="72.4" r=".46"/>
<circle cx="199.4" cy="72.4" r=".46"/>
<circle cx="196.8" cy="72.4" r=".46"/>
<circle cx="217.2" cy="72.4" r=".46"/>
<circle cx="58.4" cy="189.2" r=".46"/>
<circle cx="77.5" cy="174" r=".46"/>
<circle cx="47" cy="174" r=".46"/>
</g>
<g font-size="7" fill="#0000c2">
<text x="268.4" y="129">CV</text>
<text x="268.6" y="178.3">CC</text>
</g>
<g font-size="4.2" fill="#0000c2">
<text x="334.3" y="71.2">0-10V</text>
<text x="335.7" y="76">0-5A</text>
<text x="138.4" y="199.4">~10V</text>
</g>
<g font-size="2.8" fill="#0000c2">
<text x="25.4" y="31.4">Open</text>
<text x="25.4" y="34.6">Open</text>
<text x="34.4" y="31.4">J7</text>
<text x="34.4" y="34.6">J8</text>
<text x="39.4" y="31.4">AND place</text>
<text x="39.4" y="34.6">AND short</text>
<text x="56" y="34.6">J7</text>
<text x="56.5" y="31.4">J8</text>
<text x="61" y="34.6">to</text>
<text x="61.5" y="31.4">to</text>
<text x="65.6" y="34.6">test</text>
<text x="66" y="31.4">test</text>
<text x="72.8" y="34.6">pre-reg</text>
<text x="73.2" y="31.4">buck</text>
<text x="81.8" y="31.4">with</text>
<text x="86.3" y="34.6">global</text>
<text x="89.3" y="31.4">series</text>
<text x="97.2" y="34.6">feedback</text>
<text x="99.8" y="31.4">LDO without</text>
<text x="119.4" y="31.4">dropout</text>
<text x="132.4" y="31.4">regulation</text>
<text x="202.4" y="33.1">Open</text>
<text x="211.4" y="33.1">J5</text>
<text x="216.5" y="33.1">AND short</text>
<text x="233" y="33.1">J6</text>
<text x="249.9" y="33.3">CC loop</text>
<text x="263.6" y="33.3">only</text>
<text x="202.4" y="36.3">Open</text>
<text x="202.4" y="39.5">Short</text>
<text x="211.4" y="36.3">J6</text>
<text x="211.9" y="39.5">J5</text>
<text x="216.5" y="36.3">AND short</text>
<text x="216.9" y="39.5">AND short</text>
<text x="233" y="36.3">J5</text>
<text x="233.5" y="39.5">J6</text>
<text x="241.3" y="39.8">--&gt;</text>
<text x="250.1" y="36.6">CV loop</text>
<text x="250.3" y="39.8">CC/CV</text>
<text x="261.7" y="39.8">operation</text>
<text x="263.4" y="36.6">only</text>
<text x="153.6" y="55.9">connect</text>
<text x="166.9" y="55.9">J1</text>
<text x="171.9" y="55.9">and</text>
<text x="178.9" y="55.9">J2</text>
<text x="183.9" y="55.9">externally</text>
<text x="61.9" y="158.2">Power</text>
<text x="72.3" y="158.2">input</text>
<text x="85.1" y="158.2">RPP</text>
<text x="162.4" y="159">CC/CV</text>
<text x="173.8" y="159">Indication</text>
<text x="13.9" y="176.4">11.8V-15.4V</text>
</g>
<text font-size="2.8" fill="#840000" x="281" y="230.9">Title:</text>
<g font-size="2.1" fill="#840000">
<text x="281" y="226.7">File:</text>
<text x="281" y="224">Sheet:</text>
<text x="287.1" y="226.7">CC_CV_buck.kicad_sch</text>
<text x="281" y="236.9">KiCad</text>
<text x="281" y="234.1">Size:</text>
<text x="287.7" y="234.1">User</text>
<text x="288.7" y="236.9">E.D.A.</text>
<text x="296.3" y="236.9">8.0.5</text>
<text x="303" y="234.1">Date:</text>
<text x="366" y="234.3">Rev:</text>
<text x="366" y="236.9">Id:</text>
<text x="370.1" y="236.9">1/1</text>
</g>
<g font-size="1.8" fill="#840000">
<text x="35" y="11.9">1</text>
<text x="85" y="11.9">2</text>
<text x="135" y="11.9">3</text>
<text x="185" y="11.9">4</text>
<text x="235" y="11.9">5</text>
<text x="285" y="11.9">6</text>
<text x="335" y="11.9">7</text>
<text x="385" y="11.9">8</text>
<text x="10.3" y="35.9">A</text>
<text x="388.3" y="35.9">A</text>
<text x="10.3" y="85.9">B</text>
<text x="388.3" y="85.9">B</text>
<text x="10.3" y="135.9">C</text>
<text x="388.3" y="135.9">C</text>
<text x="10.3" y="185.9">D</text>
<text x="388.3" y="185.9">D</text>
<text x="10.3" y="235.9">E</text>
<text x="35" y="239.9">1</text>
<text x="85" y="239.9">2</text>
<text x="135" y="239.9">3</text>
<text x="185" y="239.9">4</text>
<text x="235" y="239.9">5</text>
<text x="285" y="239.9">6</text>
<text x="335" y="239.9">7</text>
<text x="385" y="239.9">8</text>
<text x="388.3" y="235.9">E</text>
</g>
<g font-size="1.8" fill="#006464">
<text x="300.5" y="22.5">Vcc</text>
<text x="306.1" y="35.2">C21</text>
<text x="306.1" y="37.7">100n</text>
<text x="298.3" y="47.9">U2</text>
<text x="300.2" y="45.3">GND</text>
<text x="291" y="50.4">+</text>
<text x="298.3" y="49.9">INA194</text>
<text x="13.8" y="58">VIN_P</text>
<text x="91.3" y="58">U3</text>
<text x="294.2" y="55.8" transform="rotate(-90 294.2 55.8)">GND V+</text>
<text x="85.6" y="65.6">VIN</text>
<text x="86" y="60.6">AOZ6605PI-1</text>
<text x="96.2" y="65.6">BST</text>
<text x="149.4" y="60.6">VOUT_BUCK</text>
<text x="166.1" y="64.1">J1</text>
<text x="183.3" y="64.1">J2</text>
<text x="192.9" y="60.6">VIN_LDO</text>
<text x="306.4" y="64.4">VOUT_LDO</text>
<text x="34.3" y="70.7">C16</text>
<text x="45.7" y="70.7">C17</text>
<text x="85.6" y="68.2">EN</text>
<text x="109.2" y="68.2">C5</text>
<text x="109.2" y="70.7">100n</text>
<text x="118.8" y="70.7">10u</text>
<text x="119.4" y="68.2">L1</text>
<text x="204.9" y="69.5">TIP42C</text>
<text x="206.9" y="66.9">Q1</text>
<text x="270.9" y="69.5">10m</text>
<text x="271.1" y="66.9">R10</text>
<text x="291.3" y="68.2">GND</text>
<text x="34.3" y="73.3">15u</text>
<text x="45.7" y="73.3">15u</text>
<text x="85.6" y="73.3">VCC</text>
<text x="97.4" y="73.3">LX</text>
<text x="143.5" y="77.7">C14</text>
<text x="46.8" y="78.3">C9</text>
<text x="47" y="80.9">1u</text>
<text x="85.6" y="80.9">SS</text>
<text x="85.6" y="78.3">COMP</text>
<text x="93.6" y="82.1" transform="rotate(-90 93.6 82.1)">GND</text>
<text x="97.3" y="80.9">FB</text>
<text x="143.5" y="80.3">220u</text>
<text x="156.2" y="78.3">C13</text>
<text x="156.2" y="80.9">15u</text>
<text x="168.1" y="82.2">GND</text>
<text x="179.6" y="82.2">GND</text>
<text x="203.2" y="82.2">C15</text>
<text x="221" y="81.5">C22</text>
<text x="232.4" y="81.5">C11</text>
<text x="243.8" y="82.2">C10</text>
<text x="255.3" y="82.2">C23</text>
<text x="265.4" y="83.4">R22</text>
<text x="329.1" y="79.1">J3</text>
<text x="28.4" y="86">GND</text>
<text x="39.9" y="86">GND</text>
<text x="69.1" y="89.8">R8</text>
<text x="78.7" y="87.2">C6</text>
<text x="78.7" y="89.8">22n</text>
<text x="120.7" y="86">RV3</text>
<text x="120.8" y="88.5">20k</text>
<text x="203.2" y="84.7">15u</text>
<text x="221" y="84.1">220u</text>
<text x="232.4" y="84.1">220u</text>
<text x="243.8" y="84.7">15u</text>
<text x="255.3" y="84.7">15u</text>
<text x="265.4" y="86">1k</text>
<text x="320.5" y="86">GND</text>
<text x="51.3" y="93.6">GND</text>
<text x="57" y="93.6">C7</text>
<text x="69.1" y="92.3">tbd</text>
<text x="90.7" y="93.6">GND</text>
<text x="108" y="90.3">J8</text>
<text x="108" y="92.8">Conn_01x02_Pin</text>
<text x="137.7" y="94.9">GND</text>
<text x="150.4" y="94.9">GND</text>
<text x="165.1" y="94.9">R11</text>
<text x="197.4" y="94.9">GND</text>
<text x="215.1" y="94.9">GND</text>
<text x="226.6" y="94.9">GND</text>
<text x="238" y="94.9">GND</text>
<text x="249.4" y="94.9">GND</text>
<text x="56.5" y="96.1">tbd</text>
<text x="69.4" y="98.9">C8</text>
<text x="69.4" y="101.2">tbd</text>
<text x="74.2" y="98.7">GND</text>
<text x="165.1" y="97.4">10k</text>
<text x="260.9" y="98.7">GND</text>
<text x="279.3" y="101.2">C1</text>
<text x="121.8" y="103.7">R2</text>
<text x="122" y="106.3">1k</text>
<text x="179.7" y="103.7">R12</text>
<text x="180.4" y="106.3">1k</text>
<text x="187" y="104.3">VOUT_LDO</text>
<text x="278.8" y="103.7">4n7</text>
<text x="292.8" y="105">50k</text>
<text x="293.3" y="102.5">R3</text>
<text x="108" y="113.1">J7</text>
<text x="149.8" y="111.4">MMBT3906</text>
<text x="157.3" y="108.8">Q3</text>
<text x="251.5" y="108.1">J5</text>
<text x="251.5" y="110.6">Conn_01x02_Pin</text>
<text x="317.5" y="110.1">R13</text>
<text x="317.5" y="112.6">5k</text>
<text x="65.3" y="115.2">GND</text>
<text x="108" y="115.7">Conn_01x02_Pin</text>
<text x="125" y="119">GND</text>
<text x="233.2" y="121.5">Vcc</text>
<text x="291.5" y="122.8">+</text>
<text x="317.5" y="122.8">R14</text>
<text x="317.5" y="125.3">5k</text>
<text x="165.1" y="131.7">R9</text>
<text x="229.7" y="131.7">R6</text>
<text x="282.8" y="127.9">OPA2197xD</text>
<text x="286.4" y="130.4">U1A</text>
<text x="165.1" y="134.2">15k</text>
<text x="230" y="134.2">1k</text>
<text x="312.9" y="135.5">GND</text>
<text x="223.4" y="139.2">R7</text>
<text x="224.1" y="141.8">1</text>
<text x="160.5" y="144.4">GND</text>
<text x="195.9" y="146.9">AO3400A</text>
<text x="201.7" y="144.4">Q2</text>
<text x="251.5" y="144.4">D1</text>
<text x="251.5" y="146.9">BAT54AW</text>
<text x="374.2" y="148.2">Vcc</text>
<text x="280.9" y="150.5">C4</text>
<text x="280.9" y="153">1n</text>
<text x="293.5" y="153.3">100k</text>
<text x="294.6" y="150.7">R4</text>
<text x="210.8" y="160.9">R5</text>
<text x="251.2" y="157.1">J6</text>
<text x="251.2" y="159.1">Conn_01x02_Pin</text>
<text x="314.3" y="159.6">R15</text>
<text x="45.4" y="166">VIN</text>
<text x="79.8" y="166">VIN_P</text>
<text x="134.2" y="167.2">Vcc</text>
<text x="159.6" y="166">Vcc</text>
<text x="210.8" y="163.4">0</text>
<text x="315" y="162.2">5k</text>
<text x="36.1" y="172.1">J4</text>
<text x="51.6" y="171.1">CSD25402Q3A</text>
<text x="57" y="168.5">U4</text>
<text x="101.2" y="171.1">LM317_SOT-223</text>
<text x="103.5" y="168.3">U5</text>
<text x="206.2" y="173.6">GND</text>
<text x="292.7" y="171.1">+</text>
<text x="359.5" y="172.3">100n</text>
<text x="360.6" y="169.8">C12</text>
<text x="376.8" y="173.9" transform="rotate(-90 376.8 173.9)">V-</text>
<text x="376.8" y="169.4" transform="rotate(-90 376.8 169.4)">V+</text>
<text x="377.2" y="169.8">U1C</text>
<text x="377.2" y="172.3">OPA2197xD</text>
<text x="92.6" y="179.9">C28</text>
<text x="104.4" y="174.9">VI</text>
<text x="110.1" y="178.8" transform="rotate(-90 110.1 178.8)">ADJ</text>
<text x="111.4" y="174.9">VO</text>
<text x="284" y="176.1">OPA2197xD</text>
<text x="287.6" y="178.7">U1B</text>
<text x="313.7" y="177.4">H1</text>
<text x="313.7" y="179.9">MountingHole_Pad</text>
<text x="336.6" y="177.4">H2</text>
<text x="336.6" y="179.9">MountingHole_Pad</text>
<text x="67.2" y="182.5">D3</text>
<text x="91.5" y="182.5">100n</text>
<text x="127" y="182.5">R21</text>
<text x="127" y="185">1k</text>
<text x="139.7" y="185">1u</text>
<text x="139.7" y="182.5">C19</text>
<text x="172.7" y="180.3">D4</text>
<text x="172.7" y="182.8">LED</text>
<text x="189.2" y="180.3">D5</text>
<text x="189.2" y="182.8">LED</text>
<text x="309.1" y="187.6">GND</text>
<text x="332" y="187.6">GND</text>
<text x="47.5" y="195.2">GND</text>
<text x="61" y="196.5">R1</text>
<text x="69.8" y="193.9">C18</text>
<text x="69.9" y="196.5">4u7</text>
<text x="81.2" y="193.9">C26</text>
<text x="81.3" y="196.5">4u7</text>
<text x="98.3" y="192.6">GND</text>
<text x="127" y="197.7">6k8</text>
<text x="127" y="195.2">R20</text>
<text x="133.9" y="195.2">GND</text>
<text x="171.5" y="196.5">R16</text>
<text x="188" y="196.5">R17</text>
<text x="231.9" y="192.6">Vcc</text>
<text x="258.6" y="192.6">Vcc</text>
<text x="313.7" y="193.9">H3</text>
<text x="313.7" y="196.5">MountingHole_Pad</text>
<text x="336.6" y="193.9">H4</text>
<text x="336.6" y="196.5">MountingHole_Pad</text>
<text x="373.9" y="193.9">GND</text>
<text x="61" y="199">10k</text>
<text x="171.5" y="199">10k</text>
<text x="188" y="199">10k</text>
<text x="75.4" y="209.2">GND</text>
<text x="86.9" y="209.2">GND</text>
<text x="227.4" y="204.1">RV2</text>
<text x="227.5" y="206.6">20k</text>
<text x="247.7" y="209.2">C25</text>
<text x="254" y="204.1">RV1</text>
<text x="254.1" y="206.6">20k</text>
<text x="274.3" y="209.2">C24</text>
<text x="309.1" y="204.1">GND</text>
<text x="332" y="204.1">GND</text>
<text x="56.4" y="211.7">GND</text>
<text x="122.4" y="210.4">GND</text>
<text x="247.7" y="211.7">1u</text>
<text x="274.3" y="211.7">1u</text>
<text x="231.6" y="225.7">GND</text>
<text x="241.8" y="225.7">GND</text>
<text x="258.3" y="225.7">GND</text>
<text x="268.5" y="225.7">GND</text>
</g>
<g font-size="1.8" fill="#a90000">
<text x="293.1" y="47.1" transform="rotate(-90 293.1 47.1)">5</text>
<text x="288.9" y="49.3">3</text>
<text x="301.6" y="51.8">1</text>
<text x="288.9" y="54.4">4</text>
<text x="293.1" y="58.5" transform="rotate(-90 293.1 58.5)">2</text>
<text x="83.1" y="64.5">3</text>
<text x="83.1" y="67.1">2</text>
<text x="167.4" y="69.9" transform="rotate(-90 167.4 69.9)">1</text>
<text x="169.9" y="69.9" transform="rotate(-90 169.9 69.9)">2</text>
<text x="181.4" y="69.9" transform="rotate(-90 181.4 69.9)">2</text>
<text x="183.9" y="69.9" transform="rotate(-90 183.9 69.9)">1</text>
<text x="83.1" y="72.1">6</text>
<text x="83.1" y="77.2">7</text>
<text x="100.9" y="72.1">9</text>
<text x="203.8" y="72.1">3</text>
<text x="208" y="77.9" transform="rotate(-90 208 77.9)">1</text>
<text x="211.4" y="72.1">2</text>
<text x="326.3" y="74.7">1</text>
<text x="326.3" y="72.1">2</text>
<text x="83.1" y="79.8">1</text>
<text x="100.9" y="79.8">8</text>
<text x="126.7" y="83.9" transform="rotate(-90 126.7 83.9)">1</text>
<text x="92.5" y="84.5" transform="rotate(-90 92.5 84.5)">4</text>
<text x="129.5" y="86.1">2</text>
<text x="126.7" y="90.3" transform="rotate(-90 126.7 90.3)">3</text>
<text x="114" y="97.9" transform="rotate(-90 114 97.9)">2</text>
<text x="116.6" y="97.9" transform="rotate(-90 116.6 97.9)">1</text>
<text x="162.3" y="106.1" transform="rotate(-90 162.3 106.1)">2</text>
<text x="162.3" y="113.7" transform="rotate(-90 162.3 113.7)">3</text>
<text x="166.6" y="109">1</text>
<text x="257.6" y="115.7" transform="rotate(-90 257.6 115.7)">2</text>
<text x="260.1" y="115.7" transform="rotate(-90 260.1 115.7)">1</text>
<text x="281.2" y="119.1">1</text>
<text x="293.9" y="116.6">2</text>
<text x="114" y="120.7" transform="rotate(-90 114 120.7)">2</text>
<text x="116.6" y="120.7" transform="rotate(-90 116.6 120.7)">1</text>
<text x="293.9" y="121.7">3</text>
<text x="208" y="141.7" transform="rotate(-90 208 141.7)">3</text>
<text x="248.7" y="139.8" transform="rotate(-90 248.7 139.8)">2</text>
<text x="208" y="149.3" transform="rotate(-90 208 149.3)">2</text>
<text x="213.9" y="144.5">1</text>
<text x="245.7" y="144.5">3</text>
<text x="248.7" y="151.2" transform="rotate(-90 248.7 151.2)">1</text>
<text x="257.6" y="163.9" transform="rotate(-90 257.6 163.9)">2</text>
<text x="260.1" y="163.9" transform="rotate(-90 260.1 163.9)">1</text>
<text x="282.5" y="167.4">7</text>
<text x="295.2" y="164.9">6</text>
<text x="375.7" y="165.2" transform="rotate(-90 375.7 165.2)">8</text>
<text x="40.6" y="173.7">1</text>
<text x="53.9" y="173.7">1</text>
<text x="61.5" y="173.7">5</text>
<text x="102.2" y="173.7">3</text>
<text x="114.9" y="173.7">2</text>
<text x="295.2" y="169.9">5</text>
<text x="40.6" y="176.3">2</text>
<text x="375.7" y="176.6" transform="rotate(-90 375.7 176.6)">4</text>
<text x="58.2" y="181.1" transform="rotate(-90 58.2 181.1)">4</text>
<text x="109" y="181.1" transform="rotate(-90 109 181.1)">1</text>
<text x="233.4" y="202" transform="rotate(-90 233.4 202)">1</text>
<text x="260.1" y="202" transform="rotate(-90 260.1 202)">1</text>
<text x="233.4" y="208.4" transform="rotate(-90 233.4 208.4)">3</text>
<text x="236.1" y="204.2">2</text>
<text x="260.1" y="208.4" transform="rotate(-90 260.1 208.4)">3</text>
<text x="262.8" y="204.2">2</text>
</g>
<g font-size="1.8" fill="#0f0f0f">
<text x="309.4" y="51.7">I_SNS</text>
<text x="100.9" y="64.5">5 BST</text>
<text x="62.2" y="72.1">BUCK_VCC</text>
<text x="69.8" y="77.1">BUCK_COMP</text>
<text x="114.3" y="72.1">SW</text>
<text x="261.6" y="119">CV_out</text>
<text x="306.4" y="116.5">V_SNS</text>
<text x="300.2" y="121.6">VSET</text>
<text x="262.9" y="167.3">CC_out</text>
<text x="300.7" y="169.8">ISET</text>
<text x="158.7" y="206.7">CV_out</text>
<text x="239.7" y="204.1">ISET</text>
<text x="265.9" y="204.1">VSET</text>
<text x="158.7" y="213">CC_out</text>
</g>
<g font-size="1.8" fill="#0000c2">
<text x="17.6" y="54.5">VIN_P</text>
<text x="24" y="54.5">range:</text>
<text x="31.1" y="54.5">11.8V</text>
<text x="37.6" y="54.5">to</text>
<text x="40.7" y="54.5">15.4V</text>
<text x="299.3" y="57.5">500</text>
<text x="304.1" y="57.5">mV</text>
<text x="308.1" y="57.5">/</text>
<text x="310.6" y="57.5">A</text>
<text x="299.4" y="60.3">300</text>
<text x="304.2" y="60.3">kHz</text>
<text x="308.7" y="60.3">BW</text>
<text x="270.9" y="84.4">bleeder</text>
<text x="279.1" y="84.4">/</text>
<text x="281.6" y="84.4">min</text>
<text x="286.2" y="84.4">load</text>
<text x="291.5" y="84.4">for</text>
<text x="295.3" y="84.4">stability</text>
<text x="120.2" y="135.5">Vdo</text>
<text x="124.7" y="135.5">=</text>
<text x="127.5" y="135.5">Vfb_buck*(R11/R9)+</text>
<text x="148.7" y="135.5">Veb</text>
<text x="14.3" y="182">(+</text>
<text x="17.9" y="182">margin</text>
<text x="25.6" y="182">for</text>
<text x="29.4" y="182">PFET drop)</text>
</g>
<text font-size="1.8" fill="#009600" x="104.1" y="79.7">BUCK_FB</text>
<g font-size="1.8" fill="#989898">
<text x="285.7" y="89.8">C2</text>
<text x="285.1" y="92.3">4p7</text>
<text x="331.5" y="110.1">C20</text>
<text x="331.5" y="112.6">tbd</text>
<text x="286.9" y="141.1">tbd</text>
<text x="287.2" y="138.5">C3</text>
<text x="314.3" y="145.7">C27</text>
<text x="314.6" y="148.2">tbd</text>
</g>
<text font-size="1.4" fill="#006464" x="59.4" y="186.9">MMSZ5240BT1G</text>
<text font-size="1.1" fill="#0f0f0f" x="76.2" y="79.8">BUCK_SS</text>
</svg>
